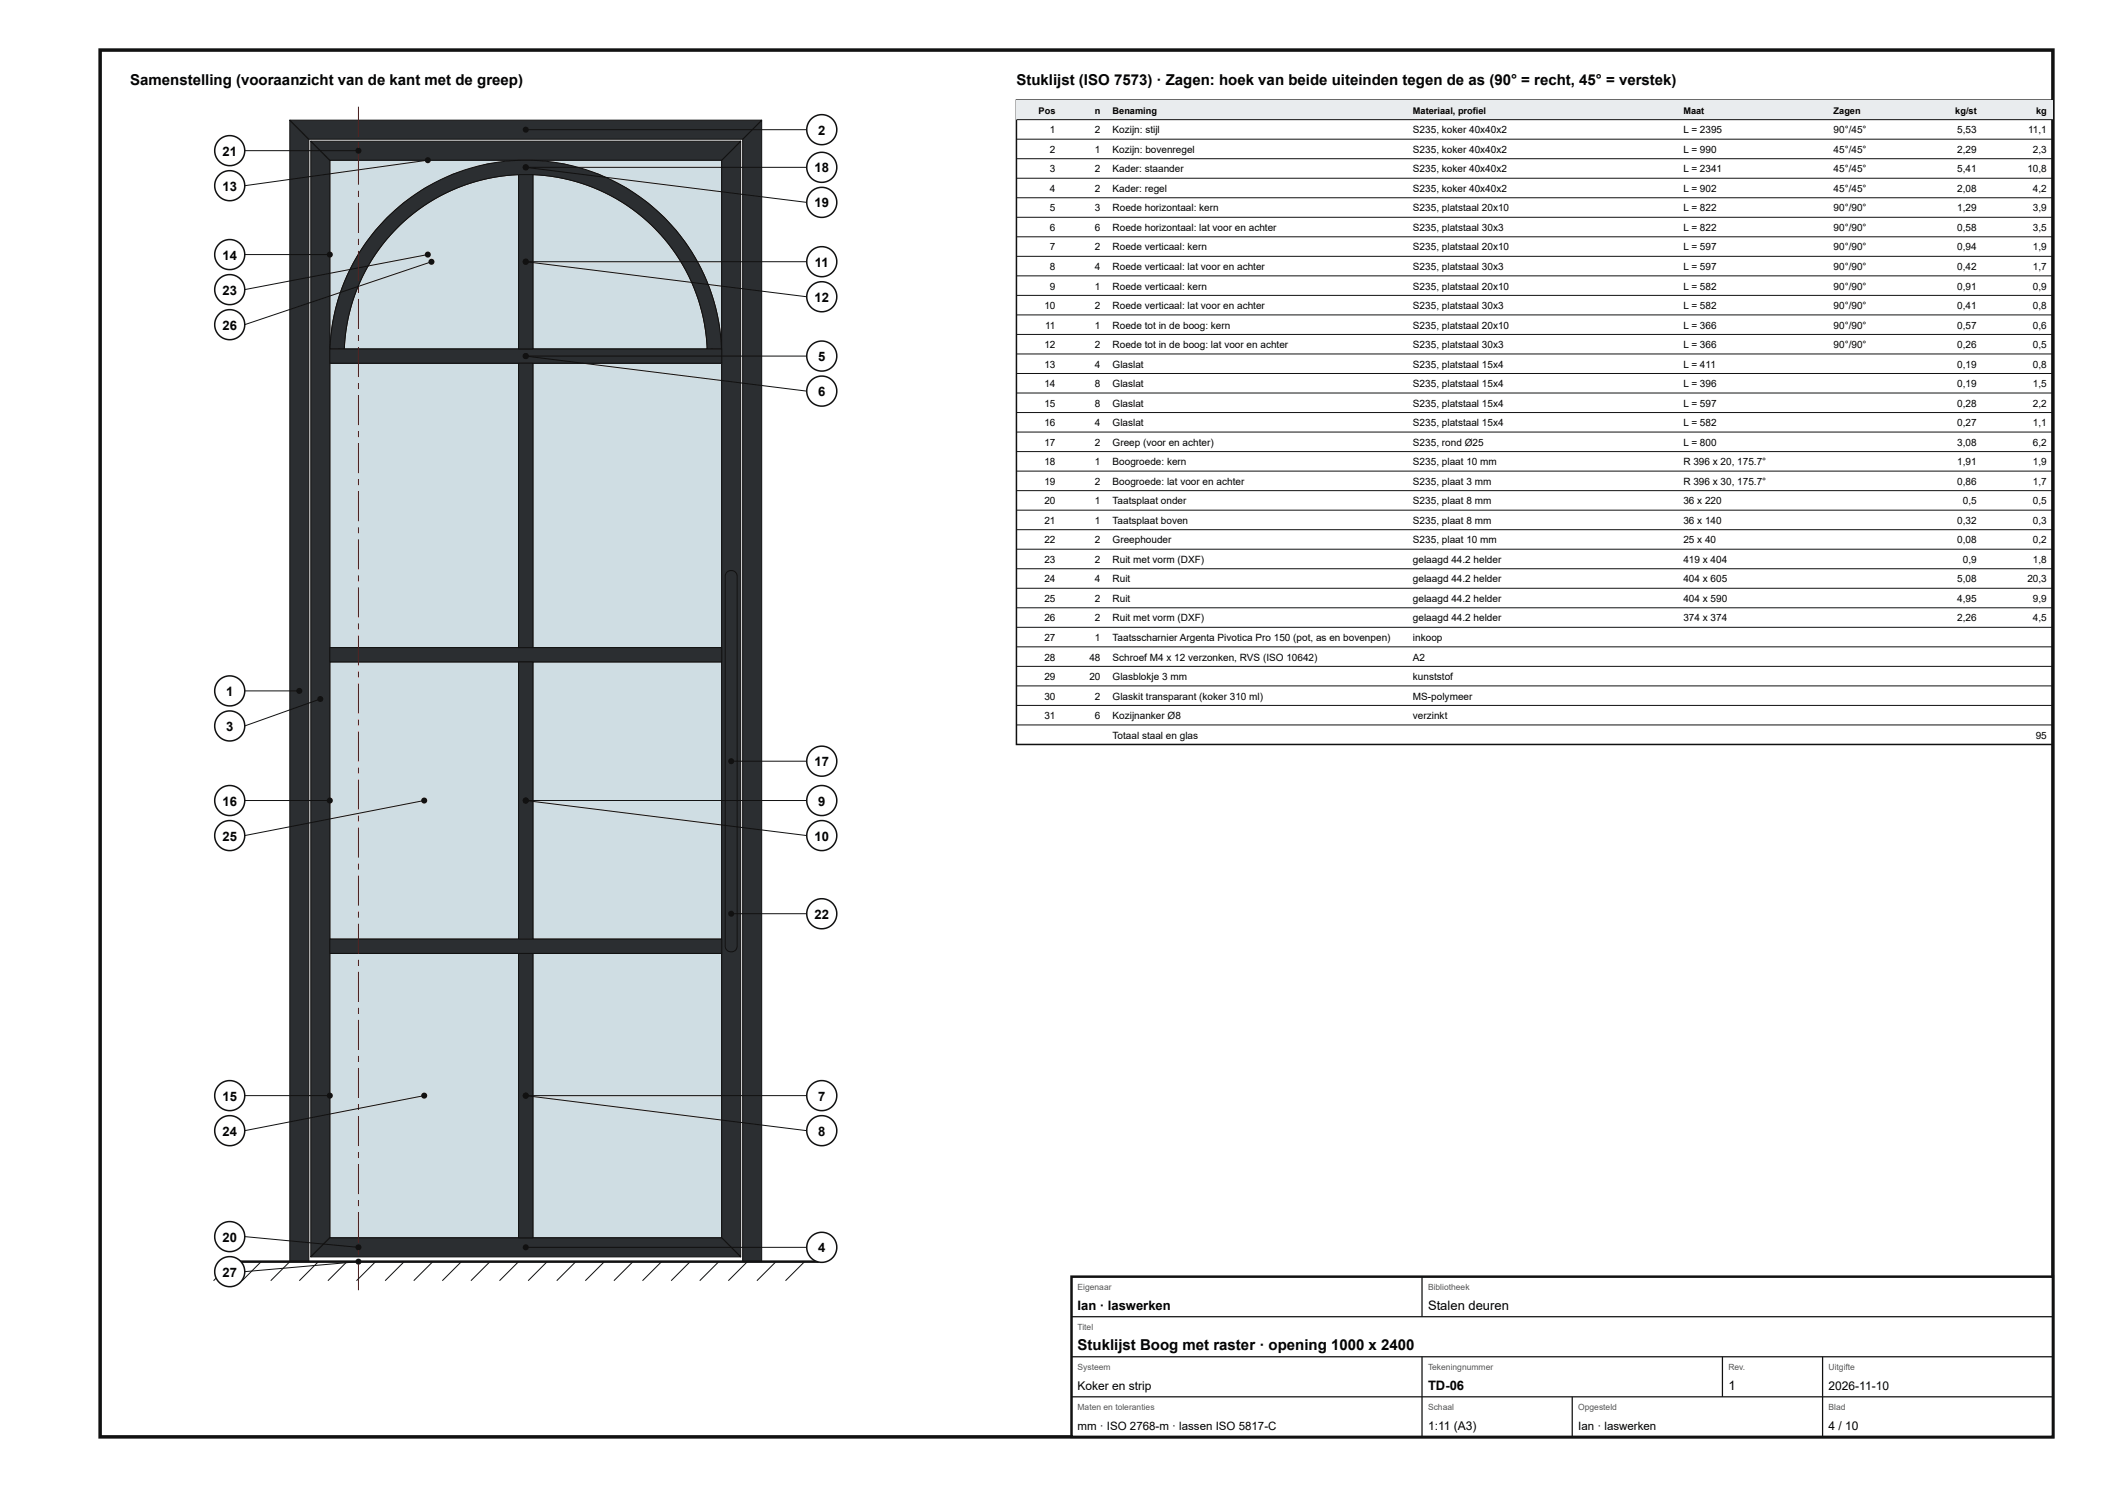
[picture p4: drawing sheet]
<svg xmlns="http://www.w3.org/2000/svg" width="420mm" height="297mm" viewBox="0 0 420 297" stroke-linecap="round" stroke-linejoin="round" font-family="sans-serif">
<path d="M20 10h390v277h-390z" fill="none" stroke="#111" stroke-width=".7" stroke-linecap="butt"/>
<path d="M65.9 32h39.1l-7.7 .8-6.8 2a39.1 39.1 0 0 0-22.6 24l-.9 2.8-.5 2.7-.6 5.4z" fill="#cfdde3"/>
<path d="M65.9 32h39.1l-7.7 .8-6.8 2a39.1 39.1 0 0 0-22.6 24l-.9 2.8-.5 2.7-.6 5.4z" fill="none" stroke="#111" stroke-width=".2"/>
<path d="M105 32h39.1v37.7l-.5-5a38.6 38.6 0 0 0-3.6-11.1 39 39 0 0 0-20.5-18.8l-6.8-2z" fill="#cfdde3"/>
<path d="M105 32h39.1v37.7l-.5-5a38.6 38.6 0 0 0-3.6-11.1 39 39 0 0 0-20.5-18.8l-6.8-2z" fill="none" stroke="#111" stroke-width=".2"/>
<path d="M65.9 190.4h37.7v56.8h-37.7z" fill="#cfdde3"/>
<path d="M65.9 190.4h37.7v56.8h-37.7z" fill="none" stroke="#111" stroke-width=".2"/>
<path d="M106.4 190.4h37.7v56.8h-37.7z" fill="#cfdde3"/>
<path d="M106.4 190.4h37.7v56.8h-37.7z" fill="none" stroke="#111" stroke-width=".2"/>
<path d="M65.9 132.2h37.7v55.4h-37.7z" fill="#cfdde3"/>
<path d="M65.9 132.2h37.7v55.4h-37.7z" fill="none" stroke="#111" stroke-width=".2"/>
<path d="M106.4 132.2h37.7v55.4h-37.7z" fill="#cfdde3"/>
<path d="M106.4 132.2h37.7v55.4h-37.7z" fill="none" stroke="#111" stroke-width=".2"/>
<path d="M65.9 72.5h37.7v56.8h-37.7z" fill="#cfdde3"/>
<path d="M65.9 72.5h37.7v56.8h-37.7z" fill="none" stroke="#111" stroke-width=".2"/>
<path d="M106.4 72.5h37.7v56.8h-37.7z" fill="#cfdde3"/>
<path d="M106.4 72.5h37.7v56.8h-37.7z" fill="none" stroke="#111" stroke-width=".2"/>
<path d="M79.3 45.5a36.3 36.3 0 0 1 24.3-10.6v34.8h-34.8a36.2 36.2 0 0 1 10.5-24.2z" fill="#cfdde3"/>
<path d="M79.3 45.5a36.3 36.3 0 0 1 24.3-10.6v34.8h-34.8a36.2 36.2 0 0 1 10.5-24.2z" fill="none" stroke="#111" stroke-width=".2"/>
<path d="M106.4 34.9a36.3 36.3 0 0 1 34.8 34.8h-34.8z" fill="#cfdde3"/>
<path d="M106.4 34.9a36.3 36.3 0 0 1 34.8 34.8h-34.8z" fill="none" stroke="#111" stroke-width=".2"/>
<path d="M57.9 24l3.8 3.8v224.2h-3.8z" fill="#2b2e31"/>
<path d="M57.9 24l3.8 3.8v224.2h-3.8z" fill="none" stroke="#111" stroke-width=".2"/>
<path d="M152.1 24v228h-3.8v-224.2z" fill="#2b2e31"/>
<path d="M152.1 24v228h-3.8v-224.2z" fill="none" stroke="#111" stroke-width=".2"/>
<path d="M57.9 24h94.2l-3.8 3.8h-86.6z" fill="#2b2e31"/>
<path d="M57.9 24h94.2l-3.8 3.8h-86.6z" fill="none" stroke="#111" stroke-width=".2"/>
<path d="M62.1 28.2l3.8 3.8v215.2l-3.8 3.8z" fill="#2b2e31"/>
<path d="M62.1 28.2l3.8 3.8v215.2l-3.8 3.8z" fill="none" stroke="#111" stroke-width=".2"/>
<path d="M147.9 28.2v222.8l-3.8-3.8v-215.2z" fill="#2b2e31"/>
<path d="M147.9 28.2v222.8l-3.8-3.8v-215.2z" fill="none" stroke="#111" stroke-width=".2"/>
<path d="M65.9 247.2h78.2l3.8 3.8h-85.8z" fill="#2b2e31"/>
<path d="M65.9 247.2h78.2l3.8 3.8h-85.8z" fill="none" stroke="#111" stroke-width=".2"/>
<path d="M62.1 28.2h85.8l-3.8 3.8h-78.2z" fill="#2b2e31"/>
<path d="M62.1 28.2h85.8l-3.8 3.8h-78.2z" fill="none" stroke="#111" stroke-width=".2"/>
<path d="M77.9 42.9a39.1 39.1 0 0 1 41.7-8.1 39.1 39.1 0 0 1 24.5 34.8l-2.9 .2a36.3 36.3 0 0 0-36.2-34.9 36.3 36.3 0 0 0-36.2 34.9l-2.9-.2a39.1 39.1 0 0 1 12-26.7z" fill="#2b2e31"/>
<path d="M77.9 42.9a39.1 39.1 0 0 1 41.7-8.1 39.1 39.1 0 0 1 24.5 34.8l-2.9 .2a36.3 36.3 0 0 0-36.2-34.9 36.3 36.3 0 0 0-36.2 34.9l-2.9-.2a39.1 39.1 0 0 1 12-26.7z" fill="none" stroke="#111" stroke-width=".2"/>
<path d="M65.9 69.7h78.2v2.8h-78.2z" fill="#2b2e31"/>
<path d="M65.9 69.7h78.2v2.8h-78.2z" fill="none" stroke="#111" stroke-width=".2"/>
<path d="M65.9 187.6h78.2v2.8h-78.2z" fill="#2b2e31"/>
<path d="M65.9 187.6h78.2v2.8h-78.2z" fill="none" stroke="#111" stroke-width=".2"/>
<path d="M65.9 129.3h78.2v2.9h-78.2z" fill="#2b2e31"/>
<path d="M65.9 129.3h78.2v2.9h-78.2z" fill="none" stroke="#111" stroke-width=".2"/>
<path d="M103.6 190.4h2.8v56.8h-2.8z" fill="#2b2e31"/>
<path d="M103.6 190.4h2.8v56.8h-2.8z" fill="none" stroke="#111" stroke-width=".2"/>
<path d="M103.6 132.2h2.8v55.4h-2.8z" fill="#2b2e31"/>
<path d="M103.6 132.2h2.8v55.4h-2.8z" fill="none" stroke="#111" stroke-width=".2"/>
<path d="M103.6 72.5h2.8v56.8h-2.8z" fill="#2b2e31"/>
<path d="M103.6 72.5h2.8v56.8h-2.8z" fill="none" stroke="#111" stroke-width=".2"/>
<path d="M103.6 34.9h2.8v34.8h-2.8z" fill="#2b2e31"/>
<path d="M103.6 34.9h2.8v34.8h-2.8z" fill="none" stroke="#111" stroke-width=".2"/>
<path d="M71.5 251.7h.2v6h-.2zM71.5 249.3h.2v1.2h-.2zM71.5 242.1h.2v6h-.2zM71.5 239.7h.2v1.2h-.2zM71.5 232.5h.2v6h-.2zM71.5 230.1h.2v1.2h-.2zM71.5 222.9h.2v6h-.2zM71.5 220.5h.2v1.2h-.2zM71.5 213.3h.2v6h-.2zM71.5 210.9h.2v1.2h-.2zM71.5 203.7h.2v6h-.2zM71.5 201.3h.2v1.2h-.2zM71.5 194.1h.2v6h-.2zM71.5 191.7h.2v1.2h-.2zM71.5 184.5h.2v6h-.2zM71.5 182.1h.2v1.2h-.2zM71.5 174.9h.2v6h-.2zM71.5 172.5h.2v1.2h-.2zM71.5 165.3h.2v6h-.2zM71.5 162.9h.2v1.2h-.2zM71.5 155.7h.2v6h-.2zM71.5 153.3h.2v1.2h-.2zM71.5 146.1h.2v6h-.2zM71.5 143.7h.2v1.2h-.2zM71.5 136.5h.2v6h-.2zM71.5 134.1h.2v1.2h-.2zM71.5 126.9h.2v6h-.2zM71.5 124.5h.2v1.2h-.2zM71.5 117.3h.2v6h-.2zM71.5 114.9h.2v1.2h-.2zM71.5 107.7h.2v6h-.2zM71.5 105.3h.2v1.2h-.2zM71.5 98.1h.2v6h-.2zM71.5 95.7h.2v1.2h-.2zM71.5 88.5h.2v6h-.2zM71.5 86.1h.2v1.2h-.2zM71.5 78.9h.2v6h-.2zM71.5 76.5h.2v1.2h-.2zM71.5 69.3h.2v6h-.2zM71.5 66.9h.2v1.2h-.2zM71.5 59.7h.2v6h-.2zM71.5 57.3h.2v1.2h-.2zM71.5 50.1h.2v6h-.2zM71.5 47.7h.2v1.2h-.2zM71.5 40.5h.2v6h-.2zM71.5 38.1h.2v1.2h-.2zM71.5 30.9h.2v6h-.2zM71.5 28.5h.2v1.2h-.2zM71.5 21.3h.2v6h-.2z" fill="#b00"/>
<path d="M145.2 114.3a1.2 1.2 0 0 1 1.3-.3 1.2 1.2 0 0 1 .7 1.1v73.9a1.19 1.19 0 0 1-1.2 1.1 1.19 1.19 0 0 1-1.2-1.1v-73.9z" fill="#2b2e31"/>
<g fill="none" stroke="#111" stroke-width=".2">
<path d="M145.2 114.3a1.2 1.2 0 0 1 1.3-.3 1.2 1.2 0 0 1 .7 1.1v73.9a1.19 1.19 0 0 1-1.2 1.1 1.19 1.19 0 0 1-1.2-1.1v-73.9zM46.4 252l-3.8 3.8M52.2 252l-3.8 3.8M57.9 252l-3.8 3.8M63.6 252l-3.8 3.8M69.3 252l-3.8 3.8M75 252l-3.8 3.8M80.7 252l-3.8 3.8M86.4 252l-3.8 3.8M92.1 252l-3.8 3.8M97.9 252l-3.9 3.8M103.6 252l-3.8 3.8"/>
<path d="M109.3 252l-3.8 3.8M115 252l-3.8 3.8M120.7 252l-3.8 3.8M126.4 252l-3.8 3.8M132.1 252l-3.8 3.8M137.8 252l-3.8 3.8M143.6 252l-3.9 3.8M149.3 252l-3.8 3.8M155 252l-3.8 3.8M160.7 252l-3.8 3.8"/>
</g>
<path d="M46.4 252h117.1" fill="none" stroke="#111" stroke-width=".5"/>
<circle cx="71.6" cy="30.1" r=".6" fill="#111"/>
<path d="M48.9 30.1h22.7" fill="none" stroke="#111" stroke-width=".2"/>
<circle cx="45.9" cy="30.1" r="3" fill="#fff"/>
<circle cx="45.9" cy="30.1" r="3" fill="none" stroke="#111" stroke-width=".3"/>
<circle cx="85.4" cy="32" r=".6" fill="#111"/>
<path d="M85.4 32l-36.5 5.1" fill="none" stroke="#111" stroke-width=".2"/>
<circle cx="45.9" cy="37.1" r="3" fill="#fff"/>
<circle cx="45.9" cy="37.1" r="3" fill="none" stroke="#111" stroke-width=".3"/>
<circle cx="65.9" cy="50.9" r=".6" fill="#111"/>
<path d="M48.9 50.8h17" fill="none" stroke="#111" stroke-width=".2"/>
<circle cx="45.9" cy="50.9" r="3" fill="#fff"/>
<circle cx="45.9" cy="50.9" r="3" fill="none" stroke="#111" stroke-width=".3"/>
<circle cx="85.4" cy="50.9" r=".6" fill="#111"/>
<path d="M85.4 50.8l-36.5 7" fill="none" stroke="#111" stroke-width=".2"/>
<circle cx="45.9" cy="57.9" r="3" fill="#fff"/>
<circle cx="45.9" cy="57.9" r="3" fill="none" stroke="#111" stroke-width=".3"/>
<circle cx="86.2" cy="52.3" r=".6" fill="#111"/>
<path d="M86.2 52.3l-37.3 12.5" fill="none" stroke="#111" stroke-width=".2"/>
<circle cx="45.9" cy="64.9" r="3" fill="#fff"/>
<circle cx="45.9" cy="64.9" r="3" fill="none" stroke="#111" stroke-width=".3"/>
<circle cx="59.8" cy="138" r=".6" fill="#111"/>
<path d="M48.9 138h10.9" fill="none" stroke="#111" stroke-width=".2"/>
<circle cx="45.9" cy="138" r="3" fill="#fff"/>
<circle cx="45.9" cy="138" r="3" fill="none" stroke="#111" stroke-width=".3"/>
<circle cx="64" cy="139.6" r=".6" fill="#111"/>
<path d="M64 139.6l-15.1 5.4" fill="none" stroke="#111" stroke-width=".2"/>
<circle cx="45.9" cy="145" r="3" fill="#fff"/>
<circle cx="45.9" cy="145" r="3" fill="none" stroke="#111" stroke-width=".3"/>
<circle cx="65.9" cy="159.9" r=".6" fill="#111"/>
<path d="M48.9 159.9h17" fill="none" stroke="#111" stroke-width=".2"/>
<circle cx="45.9" cy="159.9" r="3" fill="#fff"/>
<circle cx="45.9" cy="159.9" r="3" fill="none" stroke="#111" stroke-width=".3"/>
<circle cx="84.7" cy="159.9" r=".6" fill="#111"/>
<path d="M84.7 159.9l-35.8 7" fill="none" stroke="#111" stroke-width=".2"/>
<circle cx="45.9" cy="166.9" r="3" fill="#fff"/>
<circle cx="45.9" cy="166.9" r="3" fill="none" stroke="#111" stroke-width=".3"/>
<circle cx="65.9" cy="218.8" r=".6" fill="#111"/>
<path d="M48.9 218.8h17" fill="none" stroke="#111" stroke-width=".2"/>
<circle cx="45.9" cy="218.8" r="3" fill="#fff"/>
<circle cx="45.9" cy="218.8" r="3" fill="none" stroke="#111" stroke-width=".3"/>
<circle cx="84.7" cy="218.8" r=".6" fill="#111"/>
<path d="M84.7 218.8l-35.8 7" fill="none" stroke="#111" stroke-width=".2"/>
<circle cx="45.9" cy="225.8" r="3" fill="#fff"/>
<circle cx="45.9" cy="225.8" r="3" fill="none" stroke="#111" stroke-width=".3"/>
<circle cx="71.6" cy="249.1" r=".6" fill="#111"/>
<path d="M48.9 247l22.7 2.1" fill="none" stroke="#111" stroke-width=".2"/>
<circle cx="45.9" cy="247" r="3" fill="#fff"/>
<circle cx="45.9" cy="247" r="3" fill="none" stroke="#111" stroke-width=".3"/>
<circle cx="71.6" cy="252" r=".6" fill="#111"/>
<path d="M71.6 252l-22.7 2" fill="none" stroke="#111" stroke-width=".2"/>
<circle cx="45.9" cy="254" r="3" fill="#fff"/>
<circle cx="45.9" cy="254" r="3" fill="none" stroke="#111" stroke-width=".3"/>
<circle cx="105" cy="25.9" r=".6" fill="#111"/>
<path d="M105 25.9h56.1" fill="none" stroke="#111" stroke-width=".2"/>
<circle cx="164.1" cy="25.9" r="3" fill="#fff"/>
<circle cx="164.1" cy="25.9" r="3" fill="none" stroke="#111" stroke-width=".3"/>
<circle cx="105" cy="33.4" r=".6" fill="#111"/>
<path d="M105 33.4h56.1" fill="none" stroke="#111" stroke-width=".2"/>
<circle cx="164.1" cy="33.4" r="3" fill="#fff"/>
<circle cx="164.1" cy="33.4" r="3" fill="none" stroke="#111" stroke-width=".3"/>
<circle cx="105" cy="33.4" r=".6" fill="#111"/>
<path d="M105 33.4l56.1 7" fill="none" stroke="#111" stroke-width=".2"/>
<circle cx="164.1" cy="40.4" r="3" fill="#fff"/>
<circle cx="164.1" cy="40.4" r="3" fill="none" stroke="#111" stroke-width=".3"/>
<circle cx="105" cy="52.3" r=".6" fill="#111"/>
<path d="M105 52.3h56.1" fill="none" stroke="#111" stroke-width=".2"/>
<circle cx="164.1" cy="52.3" r="3" fill="#fff"/>
<circle cx="164.1" cy="52.3" r="3" fill="none" stroke="#111" stroke-width=".3"/>
<circle cx="105" cy="52.3" r=".6" fill="#111"/>
<path d="M105 52.3l56.1 7" fill="none" stroke="#111" stroke-width=".2"/>
<circle cx="164.1" cy="59.3" r="3" fill="#fff"/>
<circle cx="164.1" cy="59.3" r="3" fill="none" stroke="#111" stroke-width=".3"/>
<circle cx="105" cy="71.1" r=".6" fill="#111"/>
<path d="M105 71.1h56.1" fill="none" stroke="#111" stroke-width=".2"/>
<circle cx="164.1" cy="71.1" r="3" fill="#fff"/>
<circle cx="164.1" cy="71.1" r="3" fill="none" stroke="#111" stroke-width=".3"/>
<circle cx="105" cy="71.1" r=".6" fill="#111"/>
<path d="M105 71.1l56.1 7" fill="none" stroke="#111" stroke-width=".2"/>
<circle cx="164.1" cy="78.1" r="3" fill="#fff"/>
<circle cx="164.1" cy="78.1" r="3" fill="none" stroke="#111" stroke-width=".3"/>
<circle cx="146" cy="152" r=".6" fill="#111"/>
<path d="M146 152h15.1" fill="none" stroke="#111" stroke-width=".2"/>
<circle cx="164.1" cy="152" r="3" fill="#fff"/>
<circle cx="164.1" cy="152" r="3" fill="none" stroke="#111" stroke-width=".3"/>
<circle cx="105" cy="159.9" r=".6" fill="#111"/>
<path d="M105 159.9h56.1" fill="none" stroke="#111" stroke-width=".2"/>
<circle cx="164.1" cy="159.9" r="3" fill="#fff"/>
<circle cx="164.1" cy="159.9" r="3" fill="none" stroke="#111" stroke-width=".3"/>
<circle cx="105" cy="159.9" r=".6" fill="#111"/>
<path d="M105 159.9l56.1 7" fill="none" stroke="#111" stroke-width=".2"/>
<circle cx="164.1" cy="166.9" r="3" fill="#fff"/>
<circle cx="164.1" cy="166.9" r="3" fill="none" stroke="#111" stroke-width=".3"/>
<circle cx="146" cy="182.5" r=".6" fill="#111"/>
<path d="M146 182.5h15.1" fill="none" stroke="#111" stroke-width=".2"/>
<circle cx="164.1" cy="182.5" r="3" fill="#fff"/>
<circle cx="164.1" cy="182.5" r="3" fill="none" stroke="#111" stroke-width=".3"/>
<circle cx="105" cy="218.8" r=".6" fill="#111"/>
<path d="M105 218.8h56.1" fill="none" stroke="#111" stroke-width=".2"/>
<circle cx="164.1" cy="218.8" r="3" fill="#fff"/>
<circle cx="164.1" cy="218.8" r="3" fill="none" stroke="#111" stroke-width=".3"/>
<circle cx="105" cy="218.8" r=".6" fill="#111"/>
<path d="M105 218.8l56.1 7" fill="none" stroke="#111" stroke-width=".2"/>
<circle cx="164.1" cy="225.8" r="3" fill="#fff"/>
<circle cx="164.1" cy="225.8" r="3" fill="none" stroke="#111" stroke-width=".3"/>
<circle cx="105" cy="249.1" r=".6" fill="#111"/>
<path d="M105 249.1h56.1" fill="none" stroke="#111" stroke-width=".2"/>
<circle cx="164.1" cy="249.1" r="3" fill="#fff"/>
<g fill="none" stroke="#111" stroke-width=".3">
<path d="M203 20h207v128.7h-207z"/>
<circle cx="164.1" cy="249.1" r="3"/>
</g>
<path d="M203 20h207v3.9h-207z" fill="#e9ecee"/>
<g fill="none" stroke="#111" stroke-width=".2">
<path d="M203 23.9h207M203 27.8h207M203 31.7h207M203 35.6h207M203 39.5h207M203 43.4h207M203 47.3h207M203 51.2h207M203 55.1h207M203 59h207M203 62.9h207M203 66.8h207"/>
<path d="M203 70.7h207M203 74.6h207M203 78.5h207M203 82.4h207M203 86.3h207M203 90.2h207M203 94.1h207M203 98h207M203 101.9h207M203 105.8h207M203 109.7h207M203 113.6h207"/>
<path d="M203 117.5h207M203 121.4h207M203 125.3h207M203 129.2h207M203 133.1h207M203 137h207M203 140.9h207M203 144.8h207"/>
</g>
<path d="M214 255h196v32h-196z" fill="#fff"/>
<path d="M214 255h196v32h-196z" fill="none" stroke="#111" stroke-width=".5"/>
<path d="M284 255v8M214 263h196M214 271h196M214 279h196M284 271v16M314 279v8M344 271v8M364 271v16" fill="none" stroke="#111" stroke-width=".25"/>
<g font-size="3">
<text x="26" y="17">Samenstelling (vooraanzicht van de kant met de greep)</text>
<text x="203" y="17">Stuklijst (ISO 7573) · Zagen: hoek van beide uiteinden tegen de as (90° = recht, 45° = verstek)</text>
<text x="215.2" y="269.6">Stuklijst Boog met raster · opening 1000 x 2400</text>
</g>
<g font-size="2.6">
<text x="163.4" y="26.9">2</text>
<text x="44.4" y="31.1">21</text>
<text x="162.7" y="34.4">18</text>
<text x="44.4" y="38.1">13</text>
<text x="162.7" y="41.4">19</text>
<text x="44.4" y="51.8">14</text>
<text x="162.7" y="53.3">11</text>
<text x="44.4" y="58.8">23</text>
<text x="44.4" y="65.8">26</text>
<text x="162.7" y="60.3">12</text>
<text x="163.4" y="72.1">5</text>
<text x="163.4" y="79.1">6</text>
<text x="45.2" y="139">1</text>
<text x="45.2" y="146">3</text>
<text x="162.7" y="153">17</text>
<text x="44.4" y="160.9">16</text>
<text x="163.4" y="160.9">9</text>
<text x="44.4" y="167.9">25</text>
<text x="162.7" y="167.9">10</text>
<text x="162.7" y="183.5">22</text>
<text x="44.4" y="219.8">15</text>
<text x="163.4" y="219.8">7</text>
<text x="44.4" y="226.8">24</text>
<text x="163.4" y="226.8">8</text>
<text x="44.4" y="248">20</text>
<text x="163.4" y="250.1">4</text>
<text x="44.4" y="255">27</text>
<text x="215.2" y="261.6">Ian · laswerken</text>
<text x="285.2" y="261.6">Stalen deuren</text>
<text x="285.2" y="277.6">TD-06</text>
<text x="345.2" y="277.6">1</text>
</g>
<g font-size="2.4">
<text x="215.2" y="277.6">Koker en strip</text>
<text x="365.2" y="277.6">2026-11-10</text>
<text x="285.2" y="285.6">1:11 (A3)</text>
<text x="365.2" y="285.6">4 / 10</text>
</g>
<g font-size="2.3">
<text x="215.2" y="285.6">mm · ISO 2768-m · lassen ISO 5817-C</text>
<text x="315.2" y="285.6">Ian · laswerken</text>
</g>
<g font-size="2">
<text x="209.7" y="26.6">1</text>
<text x="218.7" y="26.6">2</text>
<text x="222.2" y="26.6">Kozijn: stijl</text>
<text x="282.2" y="26.6">S235, koker 40x40x2</text>
<text x="336.2" y="26.6">L = 2395</text>
<text x="366.2" y="26.6">90°/45°</text>
<text x="390.9" y="26.6">5,53</text>
<text x="405.1" y="26.6">11,1</text>
<text x="209.7" y="30.5">2</text>
<text x="209.7" y="34.4">3</text>
<text x="218.7" y="30.5">1</text>
<text x="218.7" y="34.4">2</text>
<text x="222.2" y="30.5">Kozijn: bovenregel</text>
<text x="222.2" y="34.4">Kader: staander</text>
<text x="282.2" y="30.5">S235, koker 40x40x2</text>
<text x="282.2" y="34.4">S235, koker 40x40x2</text>
<text x="336.2" y="30.5">L = 990</text>
<text x="336.2" y="34.4">L = 2341</text>
<text x="366.2" y="30.5">45°/45°</text>
<text x="366.2" y="34.4">45°/45°</text>
<text x="390.9" y="30.5">2,29</text>
<text x="390.9" y="34.4">5,41</text>
<text x="404.9" y="34.4">10,8</text>
<text x="406" y="30.5">2,3</text>
<text x="209.7" y="38.3">4</text>
<text x="218.7" y="38.3">2</text>
<text x="222.2" y="38.3">Kader: regel</text>
<text x="282.2" y="38.3">S235, koker 40x40x2</text>
<text x="336.2" y="38.3">L = 902</text>
<text x="366.2" y="38.3">45°/45°</text>
<text x="390.9" y="38.3">2,08</text>
<text x="406" y="38.3">4,2</text>
<text x="209.7" y="42.2">5</text>
<text x="209.7" y="46.1">6</text>
<text x="218.7" y="42.2">3</text>
<text x="218.7" y="46.1">6</text>
<text x="222.2" y="42.2">Roede horizontaal: kern</text>
<text x="222.2" y="46.1">Roede horizontaal: lat voor en achter</text>
<text x="282.2" y="42.2">S235, platstaal 20x10</text>
<text x="282.2" y="46.1">S235, platstaal 30x3</text>
<text x="336.2" y="42.2">L = 822</text>
<text x="336.2" y="46.1">L = 822</text>
<text x="366.2" y="42.2">90°/90°</text>
<text x="366.2" y="46.1">90°/90°</text>
<text x="390.9" y="42.2">1,29</text>
<text x="390.9" y="46.1">0,58</text>
<text x="406" y="42.2">3,9</text>
<text x="406" y="46.1">3,5</text>
<text x="209.7" y="50">7</text>
<text x="209.7" y="53.9">8</text>
<text x="218.7" y="50">2</text>
<text x="218.7" y="53.9">4</text>
<text x="222.2" y="50">Roede verticaal: kern</text>
<text x="222.2" y="53.9">Roede verticaal: lat voor en achter</text>
<text x="282.2" y="50">S235, platstaal 20x10</text>
<text x="282.2" y="53.9">S235, platstaal 30x3</text>
<text x="336.2" y="50">L = 597</text>
<text x="336.2" y="53.9">L = 597</text>
<text x="366.2" y="50">90°/90°</text>
<text x="366.2" y="53.9">90°/90°</text>
<text x="390.9" y="50">0,94</text>
<text x="390.9" y="53.9">0,42</text>
<text x="406" y="50">1,9</text>
<text x="406" y="53.9">1,7</text>
<text x="209.7" y="57.8">9</text>
<text x="218.7" y="57.8">1</text>
<text x="222.2" y="57.8">Roede verticaal: kern</text>
<text x="282.2" y="57.8">S235, platstaal 20x10</text>
<text x="336.2" y="57.8">L = 582</text>
<text x="366.2" y="57.8">90°/90°</text>
<text x="390.9" y="57.8">0,91</text>
<text x="406" y="57.8">0,9</text>
<text x="208.6" y="61.7">10</text>
<text x="208.7" y="65.6">11</text>
<text x="218.7" y="61.7">2</text>
<text x="218.7" y="65.6">1</text>
<text x="222.2" y="61.7">Roede verticaal: lat voor en achter</text>
<text x="222.2" y="65.6">Roede tot in de boog: kern</text>
<text x="282.2" y="61.7">S235, platstaal 30x3</text>
<text x="282.2" y="65.6">S235, platstaal 20x10</text>
<text x="336.2" y="61.7">L = 582</text>
<text x="336.2" y="65.6">L = 366</text>
<text x="366.2" y="61.7">90°/90°</text>
<text x="366.2" y="65.6">90°/90°</text>
<text x="390.9" y="61.7">0,41</text>
<text x="390.9" y="65.6">0,57</text>
<text x="406" y="61.7">0,8</text>
<text x="406" y="65.6">0,6</text>
<text x="208.6" y="69.5">12</text>
<text x="218.7" y="69.5">2</text>
<text x="222.2" y="69.5">Roede tot in de boog: lat voor en achter</text>
<text x="282.2" y="69.5">S235, platstaal 30x3</text>
<text x="336.2" y="69.5">L = 366</text>
<text x="366.2" y="69.5">90°/90°</text>
<text x="390.9" y="69.5">0,26</text>
<text x="406" y="69.5">0,5</text>
<text x="208.6" y="73.4">13</text>
<text x="208.6" y="77.3">14</text>
<text x="218.7" y="73.4">4</text>
<text x="218.7" y="77.3">8</text>
<text x="222.2" y="73.4">Glaslat</text>
<text x="222.2" y="77.3">Glaslat</text>
<text x="282.2" y="73.4">S235, platstaal 15x4</text>
<text x="282.2" y="77.3">S235, platstaal 15x4</text>
<text x="336.2" y="73.4">L = 411</text>
<text x="336.2" y="77.3">L = 396</text>
<text x="390.9" y="73.4">0,19</text>
<text x="390.9" y="77.3">0,19</text>
<text x="406" y="73.4">0,8</text>
<text x="406" y="77.3">1,5</text>
<text x="208.6" y="81.2">15</text>
<text x="218.7" y="81.2">8</text>
<text x="222.2" y="81.2">Glaslat</text>
<text x="282.2" y="81.2">S235, platstaal 15x4</text>
<text x="336.2" y="81.2">L = 597</text>
<text x="390.9" y="81.2">0,28</text>
<text x="406" y="81.2">2,2</text>
<text x="208.6" y="85.1">16</text>
<text x="208.6" y="89">17</text>
<text x="218.7" y="85.1">4</text>
<text x="218.7" y="89">2</text>
<text x="222.2" y="85.1">Glaslat</text>
<text x="222.2" y="89">Greep (voor en achter)</text>
<text x="282.2" y="85.1">S235, platstaal 15x4</text>
<text x="282.2" y="89">S235, rond Ø25</text>
<text x="336.2" y="85.1">L = 582</text>
<text x="336.2" y="89">L = 800</text>
<text x="390.9" y="85.1">0,27</text>
<text x="390.9" y="89">3,08</text>
<text x="406" y="85.1">1,1</text>
<text x="406" y="89">6,2</text>
<text x="208.6" y="92.9">18</text>
<text x="218.7" y="92.9">1</text>
<text x="222.2" y="92.9">Boogroede: kern</text>
<text x="282.2" y="92.9">S235, plaat 10 mm</text>
<text x="336.2" y="92.9">R 396 x 20, 175.7°</text>
<text x="390.9" y="92.9">1,91</text>
<text x="406" y="92.9">1,9</text>
<text x="208.6" y="96.8">19</text>
<text x="208.6" y="100.7">20</text>
<text x="218.7" y="96.8">2</text>
<text x="218.7" y="100.7">1</text>
<text x="222.2" y="96.8">Boogroede: lat voor en achter</text>
<text x="222.2" y="100.7">Taatsplaat onder</text>
<text x="282.2" y="96.8">S235, plaat 3 mm</text>
<text x="282.2" y="100.7">S235, plaat 8 mm</text>
<text x="336.2" y="96.8">R 396 x 30, 175.7°</text>
<text x="336.2" y="100.7">36 x 220</text>
<text x="390.9" y="96.8">0,86</text>
<text x="392" y="100.7">0,5</text>
<text x="406" y="96.8">1,7</text>
<text x="406" y="100.7">0,5</text>
<text x="208.6" y="104.6">21</text>
<text x="218.7" y="104.6">1</text>
<text x="222.2" y="104.6">Taatsplaat boven</text>
<text x="282.2" y="104.6">S235, plaat 8 mm</text>
<text x="336.2" y="104.6">36 x 140</text>
<text x="390.9" y="104.6">0,32</text>
<text x="406" y="104.6">0,3</text>
<text x="208.6" y="108.5">22</text>
<text x="208.6" y="112.4">23</text>
<text x="218.7" y="108.5">2</text>
<text x="218.7" y="112.4">2</text>
<text x="222.2" y="108.5">Greephouder</text>
<text x="222.2" y="112.4">Ruit met vorm (DXF)</text>
<text x="282.2" y="108.5">S235, plaat 10 mm</text>
<text x="282.2" y="112.4">gelaagd 44.2 helder</text>
<text x="336.2" y="108.5">25 x 40</text>
<text x="336.2" y="112.4">419 x 404</text>
<text x="390.9" y="108.5">0,08</text>
<text x="392" y="112.4">0,9</text>
<text x="406" y="108.5">0,2</text>
<text x="406" y="112.4">1,8</text>
<text x="208.6" y="116.3">24</text>
<text x="218.7" y="116.3">4</text>
<text x="222.2" y="116.3">Ruit</text>
<text x="282.2" y="116.3">gelaagd 44.2 helder</text>
<text x="336.2" y="116.3">404 x 605</text>
<text x="390.9" y="116.3">5,08</text>
<text x="404.9" y="116.3">20,3</text>
<text x="208.6" y="120.2">25</text>
<text x="208.6" y="124.1">26</text>
<text x="218.7" y="120.2">2</text>
<text x="218.7" y="124.1">2</text>
<text x="222.2" y="120.2">Ruit</text>
<text x="222.2" y="124.1">Ruit met vorm (DXF)</text>
<text x="282.2" y="120.2">gelaagd 44.2 helder</text>
<text x="282.2" y="124.1">gelaagd 44.2 helder</text>
<text x="336.2" y="120.2">404 x 590</text>
<text x="336.2" y="124.1">374 x 374</text>
<text x="390.9" y="120.2">4,95</text>
<text x="390.9" y="124.1">2,26</text>
<text x="406" y="120.2">9,9</text>
<text x="406" y="124.1">4,5</text>
<text x="208.6" y="128">27</text>
<text x="208.6" y="131.9">28</text>
<text x="217.6" y="131.9">48</text>
<text x="218.7" y="128">1</text>
<text x="222.2" y="128">Taatsscharnier Argenta Pivotica Pro 150 (pot, as en bovenpen)</text>
<text x="222.2" y="131.9">Schroef M4 x 12 verzonken, RVS (ISO 10642)</text>
<text x="282.2" y="128">inkoop</text>
<text x="282.2" y="131.9">A2</text>
<text x="208.6" y="135.8">29</text>
<text x="217.6" y="135.8">20</text>
<text x="222.2" y="135.8">Glasblokje 3 mm</text>
<text x="282.2" y="135.8">kunststof</text>
<text x="208.6" y="139.7">30</text>
<text x="208.6" y="143.6">31</text>
<text x="218.7" y="139.7">2</text>
<text x="218.7" y="143.6">6</text>
<text x="222.2" y="139.7">Glaskit transparant (koker 310 ml)</text>
<text x="222.2" y="143.6">Kozijnanker Ø8</text>
<text x="282.2" y="139.7">MS-polymeer</text>
<text x="282.2" y="143.6">verzinkt</text>
<text x="222.2" y="147.5">Totaal staal en glas</text>
<text x="406.6" y="147.5">95</text>
</g>
<g font-size="1.8">
<text x="207.4" y="22.7">Pos</text>
<text x="218.7" y="22.7">n</text>
<text x="222.2" y="22.7">Benaming</text>
<text x="282.2" y="22.7">Materiaal, profiel</text>
<text x="336.2" y="22.7">Maat</text>
<text x="366.2" y="22.7">Zagen</text>
<text x="390.5" y="22.7">kg/st</text>
<text x="406.6" y="22.7">kg</text>
</g>
<g font-size="1.7" fill="#555">
<text x="215.2" y="257.6">Eigenaar</text>
<text x="285.2" y="257.6">Bibliotheek</text>
<text x="215.2" y="265.6">Titel</text>
<text x="215.2" y="273.6">Systeem</text>
<text x="285.2" y="273.6">Tekeningnummer</text>
<text x="345.2" y="273.6">Rev.</text>
<text x="365.2" y="273.6">Uitgifte</text>
<text x="215.2" y="281.6">Maten en toleranties</text>
<text x="285.2" y="281.6">Schaal</text>
<text x="315.2" y="281.6">Opgesteld</text>
<text x="365.2" y="281.6">Blad</text>
</g>
</svg>
